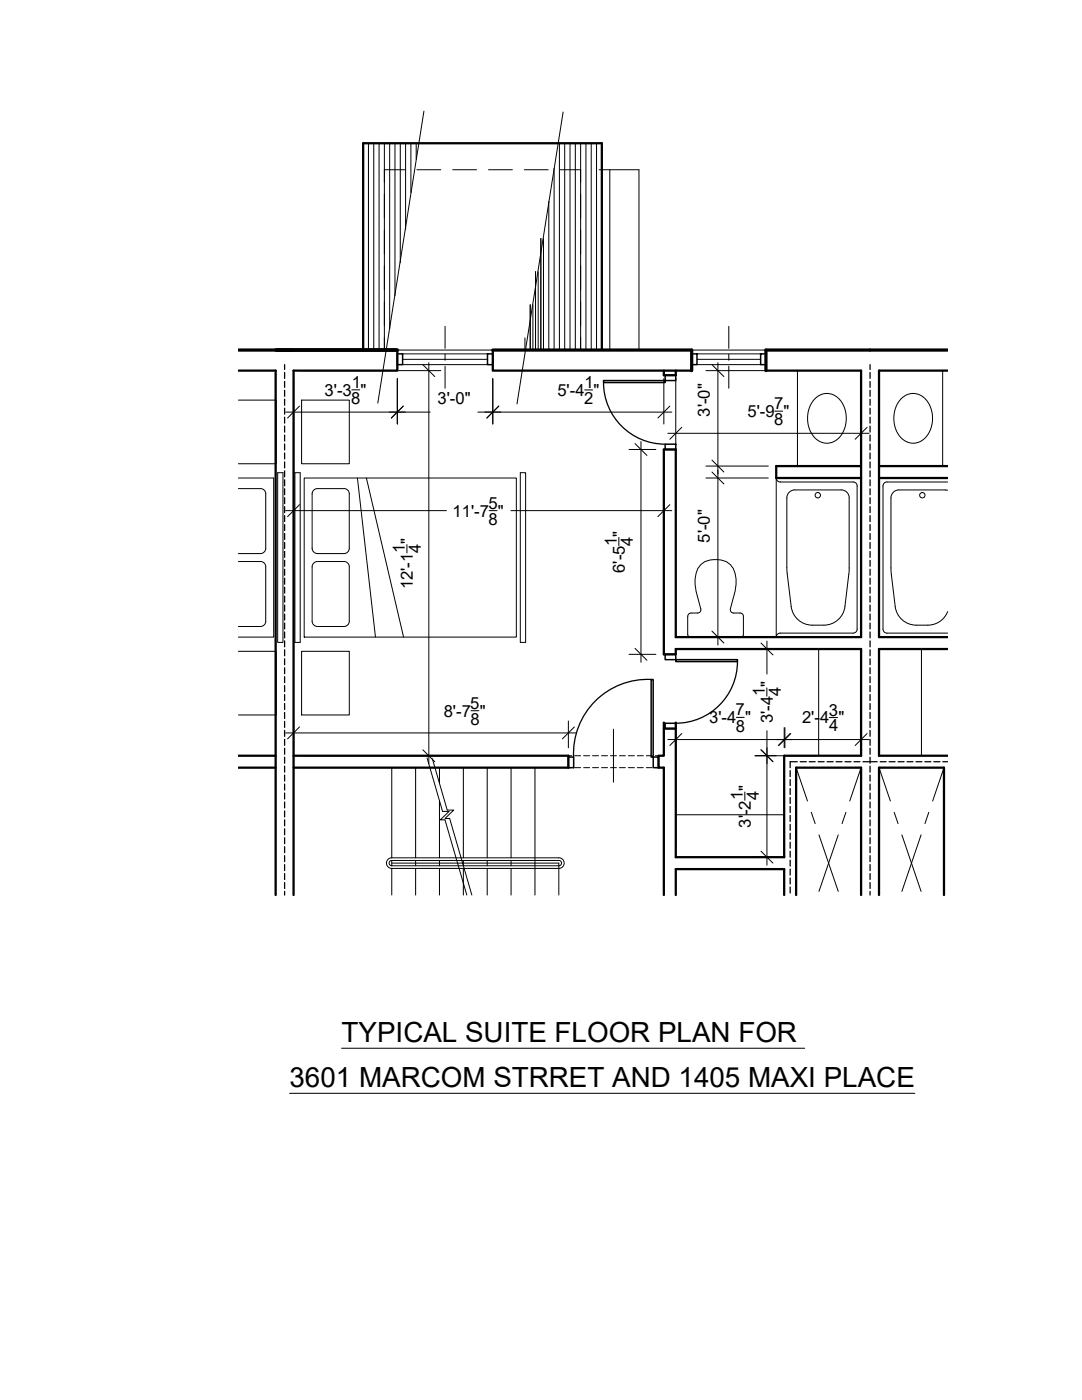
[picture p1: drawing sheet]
<svg xmlns="http://www.w3.org/2000/svg" width="216mm" height="279mm" viewBox="0 0 216 279" stroke-linecap="round" stroke-linejoin="round" font-family="sans-serif">
<!-- layer: B1BASEP|FURNITURE -->
<g fill="none" stroke="#000" stroke-width=".2">
<path d="M47.6 79.9h7.5v12.7h-7.5M60.2 79.9h9.5v12.7h-9.5zM47.6 97.5h4.4a1.05 1.05 0 0 1 1 1.1v10.8a1.06 1.06 0 0 1-1 1.1h-4.4M47.6 95.4h7v31.7h-7M55.4 94.3h1.1v33.9h-1.1zM58.8 94.3h1.1v33.9h-1.1zM60.7 95.4h42.3v31.7h-42.3zM62.5 97.9l.5-.3 .3-.1h5.3a1.06 1.06 0 0 1 1.1 1.1v10.8a1.06 1.06 0 0 1-1.1 1.1h-5.3a1.06 1.06 0 0 1-1-1.1v-10.8zM71.3 95.4l3.6 31.7M73.1 95.4l7.4 31.7M103.8 94.3h1.1v33.9h-1.1zM47.6 112.1h4.4"/>
<path d="M52 112.1a1.06 1.06 0 0 1 1 1v10.9a1.04 1.04 0 0 1-1 1h-4.4M63.3 112.1h5.3M63.3 112.1a1.06 1.06 0 0 0-1 1v10.9a1.06 1.06 0 0 0 1 1h5.3a1.06 1.06 0 0 0 1.1-1v-10.9a1.04 1.04 0 0 0-1.1-1M47.6 130h7.5v12.7h-7.5M60.2 130h9.5v12.7h-9.5z"/>
</g>
<!-- layer: B1BASEP|EXTWALL -->
<path d="M47.6 69.9h31.7M98.3 69.9h39.7v4.1M189.1 69.9h-36.3v4.1" fill="none" stroke="#000" stroke-width=".65"/>
<!-- layer: B1BASEP|INTWALL -->
<g fill="none" stroke="#000" stroke-width=".46">
<path d="M47.6 74h7.4v104.6M79.3 69.9v4.1h-20.7v104.6M98.3 69.9v4.1h39.7M132.5 74v.9h2.3v-.9M152.8 74h19v53.1h-37v-37.4h-2.3v40.9h2.3v-1.1h37v21.3h-15.3v20.3h-21.7v-26.9M189.1 74h-13.7v53.1h13.7M171.8 93h-16.9v2.4h16.9M175.4 93h13.7M175.4 95.4h13.7M189.1 129.5h-13.7v21.3h13.7M47.6 153.2h7.4M47.6 150.8h7.4"/>
<path d="M58.6 150.8h54.8v2.4h-54.8M132.5 144.2v6.6h-1.1v2.4h1.1v25.4M132.5 145.4h2.3M134.8 178.6v-5.1h21.7v5.1M158.9 178.6v-25.4h12.9v25.4M175.4 178.6v-25.4h13v25.4"/>
</g>
<!-- layer: B1BASEP|1-HOUR -->
<g fill="none" stroke="#000" stroke-width=".25">
<path d="M56.8 72.8v.9M56.8 74.3v1.2M56.8 76.1v1.2M56.8 77.9v1.2M56.8 79.7v1.2M173.6 72.8v.9M173.6 74.3v1.2M173.6 76.1v1.2M173.6 77.9v1.2M173.6 79.7v1.2M56.8 81.5v1.2M56.8 83.3v1.1"/>
<path d="M56.8 85v1.2M56.8 86.8v1.2M56.8 88.6v1.2M56.8 90.4v1.2M56.8 92.2v1.2M56.8 94v1.2M56.8 95.8v1.1M56.8 97.5v1.2M56.8 99.3v1.2M173.6 81.5v1.2M173.6 83.3v1.1M173.6 85v1.2"/>
<path d="M173.6 86.8v1.2M173.6 88.6v1.2M173.6 90.4v1.2M173.6 92.2v1.2M173.6 94v1.2M173.6 95.8v1.1M173.6 97.5v1.2M173.6 99.3v1.2M56.8 101.1v1.2M56.8 102.9v1.2M56.8 104.7v1.2M56.8 106.5v1.2"/>
<path d="M56.8 108.3v1.2M56.8 110v1.2M56.8 111.8v1.2M56.8 113.6v1.2M56.8 115.4v1.2M56.8 117.2v1.2M56.8 119v1.2M173.6 101.1v1.2M173.6 102.9v1.2M173.6 104.7v1.2M173.6 106.5v1.2M173.6 108.3v1.2"/>
<path d="M173.6 110v1.2M173.6 111.8v1.2M173.6 113.6v1.2M173.6 115.4v1.2M173.6 117.2v1.2M173.6 119v1.2M56.8 120.8v1.2M56.8 122.5v1.2M56.8 124.3v1.2M56.8 126.1v1.2M56.8 127.9v1.2M56.8 129.7v1.2"/>
<path d="M56.8 131.5v1.2M56.8 133.3v1.2M56.8 135v1.2M56.8 136.8v1.2M56.8 138.6v1.2M173.6 120.8v1.2M173.6 122.5v1.2M173.6 124.3v1.2M173.6 126.1v1.2M173.6 127.9v1.2M173.6 129.7v1.2M173.6 131.5v1.2"/>
<path d="M173.6 133.3v1.2M173.6 135v1.2M173.6 136.8v1.2M173.6 138.6v1.2M56.8 140.4v1.2M56.8 142.2v1.2M56.8 144v1.2M56.8 145.8v1.1M56.8 147.6v1.1M56.8 149.3v1.2M56.8 151.1v1.2M56.8 152.9v1.2"/>
<path d="M56.8 154.7v1.2M56.8 156.5v1.2M56.8 158.3v1.2M157.7 153.8v1.2M157.7 155.6v1.2M157.7 157.4v1.2M157.7 159.2v1.1M159.1 152h-1.4v1.2M159.7 152h1.2M161.5 152h1.2M163.3 152h1.1M165 152h1.2"/>
<path d="M166.8 152h1.2M168.6 152h1.2M170.4 152h1.2M172.2 152h2.8M173.6 140.4v1.2M173.6 142.2v1.2M173.6 144v1.2M173.6 145.8v1.1M173.6 147.6v1.1M173.6 149.3v1.2M173.6 151.1v1.2M173.6 152.9v1.2"/>
<path d="M173.6 154.7v1.2M173.6 156.5v1.2M173.6 158.3v1.2M175.6 152h1.2M177.4 152h1.2M179.2 152h1.2M181 152h1.2M182.8 152h1.2M184.6 152h1.1M186.3 152h1.2M188.1 152h1M56.8 160.1v1.1"/>
<path d="M56.8 161.8v1.2M56.8 163.6v1.2M56.8 165.4v1.2M56.8 167.2v1.2M56.8 169v1.2M56.8 170.8v1.2M56.8 172.6v1.1M56.8 174.3v1.2M56.8 176.1v1.2M56.8 177.9v.7M157.7 160.9v1.2M157.7 162.7v1.2"/>
<path d="M157.7 164.5v1.2M157.7 166.3v1.2M157.7 168.1v1.2M157.7 169.9v1.2M157.7 171.7v1.1M157.7 173.5v1.1M157.7 175.2v1.2M157.7 177v1.2M173.6 160.1v1.1M173.6 161.8v1.2M173.6 163.6v1.2M173.6 165.4v1.2"/>
<path d="M173.6 167.2v1.2M173.6 169v1.2M173.6 170.8v1.2M173.6 172.6v1.1M173.6 174.3v1.2M173.6 176.1v1.2M173.6 177.9v.7"/>
</g>
<!-- layer: B1BASEP|INTWALL -->
<path d="M79.3 69.9h19M80.3 72.8h17M138 69.9h14.8M139.1 72.8h12.7" fill="none" stroke="#000" stroke-width=".2"/>
<!-- layer: B1BASEP|WINDOW -->
<path d="M80.3 71.7h17M80.3 70.6h17M88.8 65.1v4.4M88.8 70.7v1.2M88.8 73.1v4.4M139.1 71.7h12.7M139.1 70.6h12.7M145.4 65.1v4.4M145.4 70.7v1.2M145.4 73.1v4.4" fill="none" stroke="#000" stroke-width=".2"/>
<!-- layer: B1BASEP|STAIRS -->
<g fill="none" stroke="#000" stroke-width=".2">
<path d="M119.6 33.9h7.9v36M121.7 33.9v36M78.2 153.2v18M82.9 153.2v18M85.2 151.3l3.1 10.6h1.3l-1.7 1.7h.9l4.3 15M86.3 151.4l2.9 10.3h1.3l-1.7 1.6h.9l4.4 15.3M87.7 153.2v3.1M87.7 159.8v11.4M92.5 153.2v18M97.2 153.2v18M102 153.2v18M106.7 153.2v25.4"/>
<path d="M78.2 171.7v1.1M78.2 172.3h33.3v6.3M78.2 173.3v5.3M82.9 171.7v1.1M82.9 173.3v5.3M87.7 171.7v1.1M87.7 173.3v5.3M92.5 171.7v1.1M92.5 173.3v5.3M97.2 171.7v1.1M97.2 173.3v5.3M102 171.7v1.1"/>
<path d="M102 173.3v5.3"/>
</g>
<!-- layer: B1BASEP|RAILS -->
<path d="M77.3 171.6l.5-.4h.4h33.3a1.06 1.06 0 0 1 1.1 1.1 1.06 1.06 0 0 1-1.1 1h-33.3a1.06 1.06 0 0 1-1-.6 1.06 1.06 0 0 1 .1-1.1zM77.7 172l.5-.3h33.3a.53 .53 0 0 1 .5 .6 .53 .53 0 0 1-.5 .5h-33.3a.53 .53 0 0 1-.5-.8z" fill="none" stroke="#000" stroke-width=".2"/>
<!-- layer: B1BASEP|WINDOW -->
<path d="M79.3 70.6h1v2.2h-1zM97.3 70.6h1v2.2h-1zM138 70.6h1.1v2.2h-1.1zM151.8 70.6h1v2.2h-1z" fill="none" stroke="#000" stroke-width=".3"/>
<!-- layer: B1BASEP|CASEWORK -->
<path d="M163.4 129.5v21.3M183.9 129.5v21.3M134.8 162.6h21.7" fill="none" stroke="#000" stroke-width=".2"/>
<!-- layer: B1BASEP|BULKHEAD -->
<g fill="none" stroke="#000" stroke-width=".2">
<path d="M113.4 153.2h.7M113.4 150.8h.7M114.7 153.2h1.2M114.7 150.8h1.2M116.5 153.2h1.1M116.5 150.8h1.1M118.2 153.2h1.2M118.2 150.8h1.2M120 153.2h1.2M120 150.8h1.2M121.8 153.2h1.2M121.8 150.8h1.2"/>
<path d="M123.6 153.2h1.2M123.6 150.8h1.2M125.4 153.2h1.2M125.4 150.8h1.2M127.2 153.2h1.2M127.2 150.8h1.2M129 153.2h1.1M129 150.8h1.1M130.7 153.2h.7M130.7 150.8h.7"/>
</g>
<!-- layer: B1BASEP|DOORSWING -->
<path d="M120.4 76.3a12.3 12.3 0 0 0 12.3 12.3M129.9 135.6a14.8 14.8 0 0 0-15.4 15.5M147.2 132a12.3 12.3 0 0 1-12.4 12.3" fill="none" stroke="#000" stroke-width=".25"/>
<!-- layer: B1BASEP|DOOR -->
<path d="M120.4 75.9h12.3v.4h-12.3zM132.7 74.9h2.1v1h-2.1zM132.7 88.6h2.1v1.1h-2.1zM129.9 135.6h.4v15.5h-.4zM132.7 130.6h2.1v1h-2.1zM134.8 131.6h12.4v.4h-12.4zM113.4 151.1h1.1v2.1h-1.1zM130.3 151.1h1.1v2.1h-1.1zM132.7 144.3h2.1v1.1h-2.1z" fill="none" stroke="#000" stroke-width=".3"/>
<!-- layer: B1BASEP|DIMS-48 -->
<path d="M122.4 145.5v10.6" fill="none" stroke="#000" stroke-width=".2"/>
<!-- layer: B1BASEP|FLRFINISH -->
<path d="M158.9 153.2l2.2 6.7M171.8 153.2l-2.2 6.7M175.4 153.2l2.3 6.7M188.4 153.2l-2.3 6.7M161.9 162.1l.8 2.3M163.4 166.6l3.9 11.3M167.3 166.6l-3.9 11.3M168.8 162.1l-.8 2.3M178.4 162.1l.8 2.3M180 166.6l3.8 11.3M183.8 166.6l-3.8 11.3M185.3 162.1l-.7 2.3" fill="none" stroke="#000" stroke-width=".2"/>
<!-- layer: B1BASEP|FIXTURES -->
<g fill="none" stroke="#000" stroke-width=".2">
<path d="M159.1 74v19h12.7M162.6 79.5a3.4 3.4 0 0 1 5.6 1.3 5.5 5.5 0 0 1-1.9 7.3 3.6 3.6 0 0 1-4.7-2.3 5.9 5.9 0 0 1 1-6.3zM179.9 79.5a3.4 3.4 0 0 1 5.6 1.3 5.6 5.6 0 0 1-1.9 7.3 3.5 3.5 0 0 1-4.8-2.3 5.9 5.9 0 0 1 1.1-6.3zM188.1 74v19h-12.7M154.9 95.4h16.9v31.7h-16.9M154.9 95.4v31.7M154.9 95.4a.8 .8 0 0 0 .8 .8h14.5a.78 .78 0 0 1 .8 .8M171 97v28.6M189.1 95.4h-13.7v31.7h13.7M189.1 96.2h-12.1a.8 .8 0 0 0-.8 .8v28.6a.8 .8 0 0 0 .8 .8h12.1M189.1 97.8h-9.7a1.59 1.59 0 0 0-1.6 1.6v14.6l.8 7a4.2 4.2 0 0 0 4.2 3.8h2.3a4.2 4.2 0 0 0 4-2.7M145.7 121.5l1-3.5a6.1 6.1 0 0 0-1-5.3 4.9 4.9 0 0 0-5.9 0 5.7 5.7 0 0 0-.9 5.3l.9 3.5v.4l-.4 .4h-1.5a.68 .68 0 0 0-.7 .7v3.6l.3 .5h.3"/>
<path d="M145.7 121.5l.1 .4 .4 .4h1.5M147.7 122.3a.66 .66 0 0 1 .6 .7v3.6l-.2 .5h-10.3M164.4 124.8a4.2 4.2 0 0 0 4.2-3.8l.8-7.3v-14.3a1.59 1.59 0 0 0-1.5-1.6h-9.3a1.57 1.57 0 0 0-1.6 1.6v14.1l.9 7.5a4.2 4.2 0 0 0 4.2 3.8h2.3M171 125.6a.8 .8 0 0 1-.8 .8l-14.5-.1a.8 .8 0 0 0-.8 .8"/>
<circle cx="163.2" cy="98.8" r=".53"/>
<circle cx="184" cy="98.8" r=".53"/>
</g>
<!-- layer: B1BASEP|HATCH15 -->
<g fill="none" stroke="#000" stroke-width=".2">
<path d="M73.5 28.6v41.3M74.6 28.6v41.3M75.6 28.6v41.3M76.7 28.6v41.3M77.8 28.6v37M78.8 28.6v30.4M79.9 28.6v23.8M80.9 28.6v17.2M82 28.6v9.8M83 28.6v3.2M84.6 22.2l-9.2 58.3M110.6 33.6v36.3"/>
<path d="M111.6 28.6v41.3M112.4 22.4l-9.2 58.2M112.7 28.6v41.3M113.7 28.6v41.3M114.8 28.6v41.3M115.9 28.6v41.3M116.9 28.6v41.3M118 28.6v41.3M119 28.6v41.3M106.9 54.2v15.7M107.4 54.2v15.7M107.9 47.6v22.3"/>
<path d="M108.4 47.6v22.3M109.5 40.2v29.7M104.7 67.4v2.5M105.8 60.8v9.1M106.3 60.8v9.1"/>
</g>
<!-- layer: B1BASEP|ROOF -->
<g fill="none" stroke="#000" stroke-width=".2">
<path d="M76.7 38.8v4.7M80.8 33.9h-4.1v2.5M83.2 33.9h4.7M90.3 33.9h4.8M97.5 33.9h4.7M104.6 33.9h4.8M111.8 33.9h4.1v2.5M115.9 38.8v4.7M76.7 45.9v4.8M76.7 53.1v4.7M115.9 45.9v4.8M115.9 53.1v4.7"/>
<path d="M76.7 60.2v4.8M76.7 67.3v2.6M115.9 60.2v4.8M115.9 67.3v2.6"/>
</g>
<path d="M72.5 69.9v-41.3h47.6v41.3" fill="none" stroke="#000" stroke-width=".46"/>
<!-- layer: present -->
<g fill="none" stroke="#000" stroke-width=".2">
<path d="M58.6 75.6v28.7M60.2 74h27.7M70.2 77.8h1.6M79.3 75.6v9M85.6 72.4v80M98.3 75.6v9M116.7 77.8h1.5M132.5 75.6v9M134.8 75.6v13.3M140.9 74h12.4M143.2 72.4v56.3M171.8 75.6v13.3"/>
<path d="M57 82.2h28.8M95.3 82.2h38.7M125.5 89.7h5.4M127.9 88.1v44.1M132.5 91.3v13M133.3 86.5h40.1M140.9 95.4h12.4M140.9 93h12.4M154.6 82.1h1.6M57 101.9h32.1M81.2 108.7v1.6M97.6 101.9h1.6"/>
<path d="M101.9 101.9h32.1M123.5 107.3v1.6M125.5 130.6h5.4M144.4 127.1h1.2M150.7 129.5h11.1M153 137.3v1.6M153 127.9v6.6M57 146.3h58M58.6 143.9v5.3M60.2 150.8h27.7M94 141.8h1.6M113.4 143.9v5.3"/>
<path d="M133.3 147.6h40.1M134.8 145.2v24.3M146.9 143.2h1.6M148.6 158.1v1.6M150.7 150.8h11.9M153 145.8v26.9M156.5 145.2v4M156.6 145.2v4M165.5 143.2h1.6M171.8 145.2v4M150.7 171.1h4.2M57.8 218.2h124.8"/>
<path d="M68.2 209.2h92.4"/>
</g>
<!-- layer: 0 -->
<g fill="none" stroke="#000" stroke-width=".2">
<path d="M84.4 72.8l2.4 2.4M142.1 72.8l2.3 2.4M59.8 81l-2.4 2.4M80.5 81l-2.4 2.4M99.5 81l-2.4 2.4M126.7 88.5l2.4 2.4M133.7 81l-2.4 2.4M136 85.3l-2.3 2.4M142.1 94.2l2.3 2.4M142.1 91.8l2.3 2.4M173 85.3l-2.4 2.4M59.8 100.7l-2.4 2.4"/>
<path d="M133.7 100.7l-2.4 2.4M126.7 129.4l2.4 2.4M142.1 126l2.3 2.3M151.8 128.3l2.4 2.4M59.8 145.1l-2.4 2.4M84.4 149.6l2.4 2.4M114.6 145.1l-2.4 2.4M136 146.4l-2.3 2.4M151.8 149.6l2.4 2.4M157.7 146.4l-2.4 2.4M157.8 146.4l-2.4 2.4M173 146.4l-2.4 2.4"/>
<path d="M151.8 169.9l2.4 2.4"/>
</g>
<g font-size="5.5">
<text x="68.2" y="208">TYPICAL SUITE FLOOR PLAN FOR</text>
<text x="57.8" y="217">3601 MARCOM STRRET AND 1405 MAXI PLACE</text>
</g>
<g font-size="3.3">
<text x="70.2" y="77.4">1</text>
<text x="116.7" y="77.4">1</text>
<text x="64.8" y="79">3'-3 &quot;</text>
<text x="70.1" y="80.6">8</text>
<text x="87.3" y="80.6">3'-0&quot;</text>
<text x="111.2" y="79">5'-4 &quot;</text>
<text x="116.6" y="80.6">2</text>
<text x="141.6" y="83.2" transform="rotate(-90 141.6 83.2)">3'-0&quot;</text>
<text x="149.2" y="83.2">5'-9 &quot;</text>
<text x="154.5" y="81.7">7</text>
<text x="154.5" y="84.9">8</text>
<text x="97.5" y="101.5">5</text>
<text x="90.3" y="103.1">11'-7 &quot;</text>
<text x="97.5" y="104.7">8</text>
<text x="80.8" y="110.3" transform="rotate(-90 80.8 110.3)">1</text>
<text x="84" y="110.4" transform="rotate(-90 84 110.4)">4</text>
<text x="123.1" y="108.9" transform="rotate(-90 123.1 108.9)">1</text>
<text x="126.3" y="108.9" transform="rotate(-90 126.3 108.9)">4</text>
<text x="141.6" y="108.3" transform="rotate(-90 141.6 108.3)">5'-0&quot;</text>
<text x="82.4" y="117.6" transform="rotate(-90 82.4 117.6)">12'-1 &quot;</text>
<text x="124.7" y="114.3" transform="rotate(-90 124.7 114.3)">6'-5 &quot;</text>
<text x="88.5" y="143">8'-7 &quot;</text>
<text x="93.8" y="141.4">5</text>
<text x="146.8" y="142.8">7</text>
<text x="152.6" y="138.9" transform="rotate(-90 152.6 138.9)">1</text>
<text x="155.8" y="139" transform="rotate(-90 155.8 139)">4</text>
<text x="165.4" y="142.8">3</text>
<text x="93.9" y="144.7">8</text>
<text x="141.5" y="144.4">3'-4 &quot;</text>
<text x="146.8" y="146">8</text>
<text x="154.2" y="144.4" transform="rotate(-90 154.2 144.4)">3'-4 &quot;</text>
<text x="160" y="144.4">2'-4 &quot;</text>
<text x="165.4" y="146">4</text>
<text x="148.2" y="159.7" transform="rotate(-90 148.2 159.7)">1</text>
<text x="151.4" y="159.8" transform="rotate(-90 151.4 159.8)">4</text>
<text x="149.8" y="165.2" transform="rotate(-90 149.8 165.2)">3'-2 &quot;</text>
</g>
</svg>
